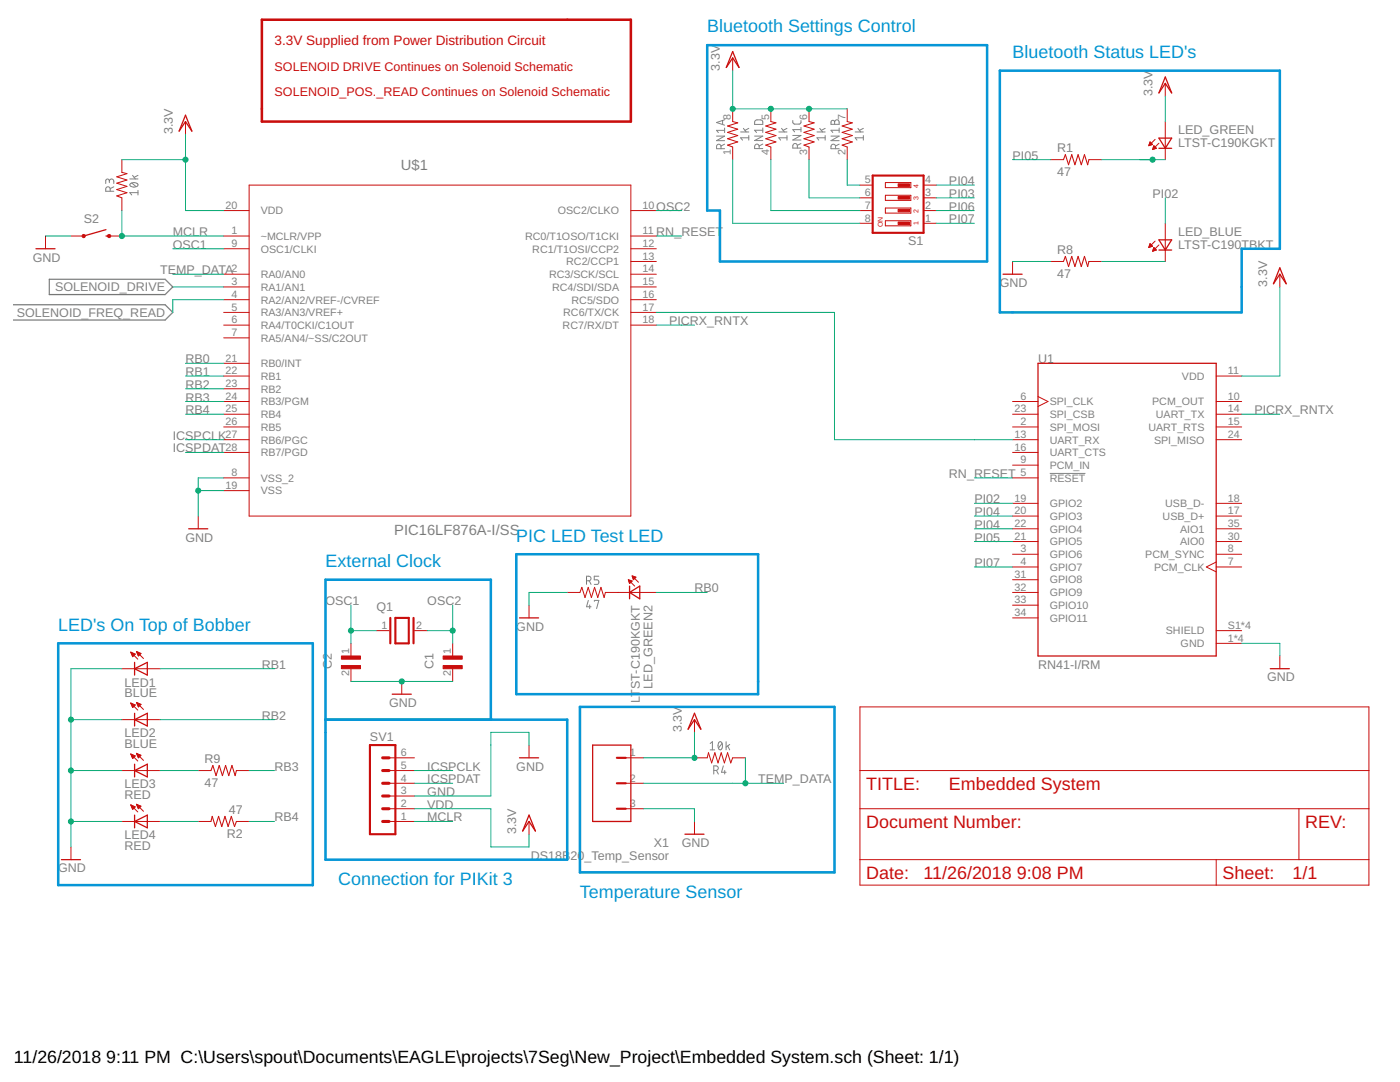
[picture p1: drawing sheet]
<svg xmlns="http://www.w3.org/2000/svg" width="279mm" height="216mm" viewBox="0 0 279 216" stroke-linecap="round" stroke-linejoin="round" font-family="sans-serif">
<g fill="none" stroke="#808080" stroke-width=".2">
<path d="M21.8 36.2a.44 .44 0 0 1 .5-.5 .44 .44 0 0 1 .4 .5v.4M21.8 36.4v-.3a.36 .36 0 0 0-.3-.4 .36 .36 0 0 0-.4 .4v.5M22 38.2v-.5a.44 .44 0 0 0-.5-.4 .44 .44 0 0 0-.4 .4v.5h1.6M22.7 37.3l-.7 .3M25.9 35.7h1.6M26 36.6a1.02 1.02 0 0 1 1.5 .3 .95 .95 0 0 1-1.6 0zM26.3 36.5l.9 .8M26.5 35l.5 .7M27.5 38.4h-1.6l.4 .5M27.5 38v.9M27.5 35l-.7 .4M143 27.2h1.6l-1.6 .9h1.6"/>
<path d="M143.9 29.7v-.5a.44 .44 0 0 0-.5-.4 .44 .44 0 0 0-.4 .4v.5h1.6M144.2 24v.8M144.6 26h-1.6l.4 .5M144.6 28.8l-.7 .3M144.6 25.5v1M144.6 23.9l-1.6 .5 1.6 .6M147.8 26.3h1.6M148.4 25.6l.5 .7M149.4 27.5h-1.6l.4 .5M149.4 27.1v.9M149.4 25.6l-.7 .4M150.6 27.2h1.6l-1.6 .8h1.6"/>
<path d="M150.7 24l.4-.1 .9 .1 .2 .2v.6h-1.6zM151.5 29.7v-.5a.46 .46 0 0 0-.4-.5 .46 .46 0 0 0-.5 .5v.5h1.6M152.2 26h-1.6l.4 .4M152.2 28.7l-.7 .4M152.2 25.5v.9M155.4 26.3h1.7M156 25.6l.5 .7M157.1 27.5h-1.7l.4 .5M157.1 27.1v.9M157.1 25.6l-.8 .4M158.2 24l.1 .7 .3 .1 1-.1 .2-.2 .1-.5M158.2 27h1.7l-1.7 .9h1.7"/>
<path d="M159.1 29.5v-.4a.46 .46 0 0 0-.4-.5 .46 .46 0 0 0-.5 .5v.4h1.7M159.9 28.6l-.8 .4M159.9 25.9h-1.7l.4 .4M159.9 25.4v.9M163 26.3h1.7M163.6 25.6l.5 .7M164.7 27.5h-1.7l.4 .5M164.7 27.1v.9M164.7 25.6l-.8 .4M165.8 27.2h1.7l-1.7 .9h1.7M165.9 24.1l.4-.1 .3 .4a.46 .46 0 0 1 .4-.5 .46 .46 0 0 1 .5 .5v.4h-1.7zM166.6 24.4v.4"/>
<path d="M166.8 29.7v-.5a.46 .46 0 0 0-.5-.4 .46 .46 0 0 0-.5 .4v.5h1.7M167.5 28.8l-.7 .3M167.5 26h-1.7l.4 .4M167.5 25.5v.9M170.7 26.3h1.6M171.2 25.6l.5 .7M172.3 27.5h-1.6l.3 .5M172.3 27.1v.9M172.3 25.6l-.8 .4M209.5 94.5h7.1M117.1 115.9h.4a.46 .46 0 0 0 .5-.5 .46 .46 0 0 0-.5-.4h-.4v1.6M117.4 119.8l-.3 1.3h.9"/>
<path d="M117.6 115.9l.4 .7M118.6 120v-.2h.9l-.4 1.6M119.5 115h-.9v.7h.5a.46 .46 0 0 1 .4 .5 .46 .46 0 0 1-.4 .4h-.5M117.7 120.7v.7M141.7 148.4l.5-.4v1.6M141.7 149.6h.9M142.5 153.7h.4a.46 .46 0 0 0 .5-.4 .46 .46 0 0 0-.5-.5h-.4v1.7M143 153.7l.4 .8M143.5 148.1l.2-.1a.97 .97 0 0 1 0 1.6 1.02 1.02 0 0 1-.2-1.5zM144.1 148.4l-.7 .9M144.4 152.8l-.4 1.3h.9M144.6 153.7v.8"/>
<path d="M144.9 148v1.6M145.2 148.8l.4 .8M145.6 148.5l-.7 .6"/>
</g>
<path d="M9.8 55.7h23.2l1.5 1.6-1.5 1.5h-23.2zM2.7 60.8h30.3l1.5 1.5-1.5 1.6h-30.3" fill="none" stroke="#808080" stroke-width=".25"/>
<g fill="none" stroke="#c90d0c" stroke-width=".25">
<path d="M146.2 10.3l1.3 3.2-1.3-1.9-1.3 1.9zM232.6 15.4l1.2 3.1-1.2-1.9-1.3 1.9zM37 23l1.3 3.2-1.3-1.9-1.2 1.9zM231.3 27.6h2.5l-1.2 2zM231.3 29.6h2.5M7.2 49.6h3.8M21.1 47.1h.7M21.1 45.8l-4.4 1.3M200.2 54.7h3.8M231.3 47.9h2.5l-1.2 2zM231.3 49.9h2.5M255.4 53.4l1.3 3.2-1.3-1.9-1.3 1.9z"/>
<path d="M207.2 72.5h35.5v58.4h-35.5zM37.7 105.5h3.8M125.6 118.2l2.1-1.3v2.6zM125.6 116.9v2.6M26.9 133.4l2.5-1.2v2.5zM26.9 132.2v2.5M78.3 138.5h3.8M103.7 123.3h3.8M253.5 133.4h3.8M26.9 142.3v2.6M26.9 152.5v2.5M26.9 143.6l2.5-1.3v2.6z"/>
<path d="M26.9 153.8l2.5-1.3v2.5zM103.7 151.2h3.8M118.3 148.7h7.6v15.2h-7.6zM138.6 142.3l1.3 3.2-1.3-1.9-1.3 1.9zM12.3 171.5h3.8M26.9 162.6v2.6M26.9 163.9l2.5-1.3v2.6zM105.6 162.6l1.2 3.2-1.2-1.9-1.3 1.9zM136.7 166.5h3.8"/>
</g>
<g fill="none" stroke="#c90d0c" stroke-width=".2">
<path d="M146.2 11.6v2.5M232.6 16.6v2.6M24.3 31.9v2.5l1 .2-2 .7 2 .6-2 .7 2 .6-2 .6 2 .7-2 .6 1 .4v2.5M37 24.3v2.5M49.7 36.9h76.2v66.1h-76.2zM146.2 21.7v2.6l1 .2-2 .6 2 .7-2 .6 2 .7-2 .6 2 .6-2 .7 1 .3v2.6M153.8 21.7v2.6l1.1 .2-2.1 .6 2.1 .7-2.1 .6 2.1 .7-2.1 .6 2.1 .6-2.1 .7 1 .3v2.6M161.5 21.7v2.6l1 .2-2.1 .6 2.1 .7-2.1 .6 2.1 .7-2.1 .6 2.1 .6-2.1 .7 1.1 .3v2.6M169.1 21.7v2.6l1 .2-2 .6 2 .7-2 .6 2 .7-2 .6 2 .6-2 .7 1 .3v2.6M171.6 36.9h2.6M171.6 39.5h2.6M176.7 36.4h5.1v1h-5.1z"/>
<path d="M176.7 39h5.1v1h-5.1zM184.3 36.9h2.6M184.3 39.5h2.6M209.7 31.9h2.5M217.3 31.9h2.6M229.3 29h.2M229.3 28.9h.6M229.4 28.7h.6M229.4 28.6h.4M229.4 28.5h.3M229.5 28.4h.1M229.5 28.3l.5 .5-.7 .3z"/>
<path d="M230 29.8h.1M230.1 29.7h.3M230.1 29.6h.7M230.1 29.5h.6M230.2 29.3h.3M230.2 29.2h.2M230.3 29.1l.5 .5-.8 .2M230.3 29.1l-.3 .7M230.3 29.1h.1M230.5 27.8l-.9 .9M231.3 28.6l-.9 .9M232.6 24.3v7.6"/>
<path d="M9.1 47.1v2.5M14.2 47.1h2.5M21.8 47.1h2.5M44.6 42h5.1M44.6 47.1h5.1M44.6 49.6h5.1M44.6 54.7h5.1M44.6 57.3h5.1M44.6 59.8h5.1M125.9 42h5.1M125.9 47.1h5.1M125.9 49.6h5.1"/>
<path d="M125.9 54.7h5.1M125.9 57.3h5.1M125.9 59.8h5.1M125.9 52.2h5.1M171.6 42h2.6M171.6 44.6h2.6M176.7 41.5h5.1v1h-5.1zM176.7 44h5.1v1.1h-5.1zM184.3 42h2.6M184.3 44.6h2.6M202.1 52.2v2.5M209.7 52.2h2.5"/>
<path d="M217.3 52.2h2.6M229.3 49.4h.1M229.3 49.3h.4M229.3 49.1h.7M229.4 49h.5M229.4 48.9h.4M229.5 48.8h.2M229.5 48.6l.5 .5-.7 .3zM229.5 48.6h.1M230 50.1h.2M230.1 50h.4M230.1 49.8h.6"/>
<path d="M230.2 49.7h.4M230.2 49.6h.3M230.3 49.5h.1M230.3 49.4l.5 .5-.8 .2zM230.5 48.1l-.9 .9M231.3 48.9l-.9 .9M232.6 44.6v7.6M255.4 54.7v2.6M44.6 75h5.1M44.6 62.3h5.1M44.6 64.9h5.1M44.6 67.4h5.1"/>
<path d="M44.6 72.5h5.1M44.6 77.6h5.1M125.9 62.3h5.1M125.9 64.9h5.1M207.2 79.1l1.9 1-1.9 1M242.7 75h5.1M44.6 85.2h5.1M44.6 95.4h5.1M44.6 80.1h5.1M44.6 87.7h5.1M44.6 82.7h5.1M44.6 90.3h5.1"/>
<path d="M44.6 97.9h5.1M202.1 85.2h5.1M202.1 95.4h5.1M202.1 80.1h5.1M202.1 92.8h5.1M202.1 87.7h5.1M202.1 82.7h5.1M202.1 90.3h5.1M242.7 85.2h5.1M242.7 80.1h5.1M242.7 87.7h5.1M242.7 82.7h5.1"/>
<path d="M39.6 103v2.5M113.2 118.2h2.5l.4-1 .7 2 .6-2 .6 2 .7-2 .6 2 .6-2 .7 2 .2-1h10.2M125.4 115.7l.8 .2-.6 .5zM125.4 115.7h.1M125.5 115.8h.4M125.5 116h.6M125.5 116.1h.5M125.6 116.2h.3M125.6 116.3h.2M125.8 116.1l.9 .8M126.2 114.9l.7 .3-.5 .5zM126.2 115h.2"/>
<path d="M126.2 115.1h.5M126.3 115.2h.6M126.3 115.4h.4M126.3 115.5h.3M126.4 115.6h.1M126.5 115.3l.9 .9M202.1 110.6h5.1M202.1 113.1h5.1M202.1 103h5.1M202.1 100.4h5.1M202.1 105.5h5.1M202.1 108.1h5.1"/>
<path d="M202.1 115.7h5.1M202.1 118.2h5.1M242.7 110.6h5.1M242.7 113.1h5.1M242.7 112.1l-2 1 2 1M242.7 103h5.1M242.7 100.4h5.1M242.7 105.5h5.1M242.7 108.1h5.1M24.3 133.4h7.6M26.1 130.1l1.4 1.4M26.1 130.1l.9 .4-.5 .5"/>
<path d="M26.1 130.1l.4 .9M26.1 130.2h.1M26.2 130.3h.3M26.2 130.4h.6M26.3 130.6h.7M26.3 130.7h.5M26.4 130.8h.3M26.4 130.9h.2M26.5 131h.1M27.2 130l1.4 1.4M27.2 130l.9 .4-.5 .5zM27.3 130.1h.1"/>
<path d="M27.3 130.2h.3M27.4 130.3h.5M27.4 130.4h.7M27.5 130.6h.5M27.5 130.7h.4M27.6 130.8h.1M70 128.4v2.5M70 133.4v2.6M75.1 125.8h2.5M80.2 136v2.5M82.7 125.8h2.6M90.3 128.4v2.5"/>
<path d="M90.3 133.4v2.6M105.6 120.8v2.5M202.1 120.8h5.1M202.1 123.3h5.1M242.7 128.4h5.1M242.7 125.8h5.1M255.4 130.9v2.5M24.3 153.8h7.6M24.3 143.6h7.6M26.1 140.3l1.4 1.4M26.1 140.3h.1M26.1 140.3l.9 .4-.5 .5z"/>
<path d="M26.1 150.5l1.4 1.3M26.1 150.5l.9 .3-.5 .5zM26.1 150.6h.3M26.2 140.4h.2M26.2 140.5h.5M26.2 150.7h.4M26.2 150.8h.7M26.3 140.7h.7M26.3 150.9h.6M26.3 140.8h.6M26.4 140.9h.4M26.4 151h.4"/>
<path d="M26.4 151.2h.2M26.4 141h.2M26.5 141.2h.1M26.5 151.3h.1M27.2 140.2l1.4 1.4M27.2 140.2l.9 .3M27.2 140.2l.4 .9M27.2 140.2h.1M27.2 150.3l1.4 1.4M27.2 150.3l.9 .4-.5 .5zM27.3 150.5h.2M27.3 140.3h.3"/>
<path d="M27.3 140.4h.6M27.3 150.6h.5M27.4 150.7h.7M27.4 140.5h.7M27.5 140.7h.5M27.5 150.8h.5M27.5 150.9h.4M27.5 140.8h.4M27.5 151h.3M27.6 140.9h.2M27.6 141h.1M27.6 151.2h.1"/>
<path d="M28.1 140.5l-.5 .6M39.6 153.8h2.5M47.2 153.8h2.5M77.6 151.2h5.1M77.6 156.3h5.1M77.6 158.8h5.1M77.6 153.8h5.1M105.6 148.7v2.5M123.4 151.2h5M123.4 156.3h5M138.6 151.2h2.5l.3-1 .6 2 .7-2 .6 2 .6-2 .7 2 .6-2 .6 2 .4-1h2.6M138.6 143.6v2.5"/>
<path d="M171.6 153.8h101.6M171.6 141.1h101.6v35.5h-101.6zM14.2 169v2.5M24.3 163.9h7.6M26.1 160.6l1.4 1.4M26.1 160.6l.9 .4-.5 .5zM26.1 160.7h.2M26.2 160.8h.4M26.2 161h.7M26.3 161.1h.6M26.3 161.2h.5M26.4 161.3h.3"/>
<path d="M26.4 161.4h.2M27.2 160.5l1.4 1.4M27.2 160.5l.9 .4-.5 .5zM27.3 160.6h.2M27.3 160.7h.4M27.4 160.8h.6M27.4 161h.7M27.5 161.1h.4M27.5 161.2h.3M27.6 161.3h.1M39.6 163.9h2.5M47.2 163.9h2.5"/>
<path d="M77.6 161.4h5.1M77.6 163.9h5.1M105.6 163.9v2.6M123.4 161.4h5M138.6 163.9v2.6M171.6 161.4h101.6M171.6 171.5h101.6M242.7 171.5v5.1M259.2 161.4v10.1"/>
</g>
<path d="M174.2 35h10.1v11.5h-10.1zM77.9 123.3v5.1M78.9 123.3h2.7v5.1h-2.7zM82.5 123.3v5.1M73.8 148.7h5.1v17.8h-5.1zM123.1 151.2h1.8M123.1 156.3h1.8M123.1 161.4h1.8" fill="none" stroke="#c90d0c" stroke-width=".42"/>
<g fill="#c90d0c" stroke="#c90d0c" stroke-width=".2">
<path d="M88.4 132.8h3.8v.6h-3.8z"/>
<path d="M88.4 130.9h3.8v.6h-3.8z"/>
<path d="M68.1 132.8h3.8v.6h-3.8z"/>
<path d="M68.1 130.9h3.8v.6h-3.8z"/>
<path d="M179.2 44.3h2.3v.5h-2.3z"/>
<path d="M179.2 41.8h2.3v.5h-2.3z"/>
<path d="M179.2 39.2h2.3v.5h-2.3z"/>
<path d="M179.2 36.7h2.3v.5h-2.3z"/>
</g>
<path d="M76.4 158.8h1.2M76.4 153.8h1.2M76.4 156.3h1.2M76.4 151.2h1.2M76.4 161.4h1.2M76.4 163.9h1.2" fill="none" stroke="#c90d0c" stroke-width=".61"/>
<g fill="#c90d0c" stroke="#c90d0c" stroke-width=".2">
<circle cx="16.7" cy="47.1" r=".33"/>
<circle cx="21.8" cy="47.1" r=".33"/>
</g>
<path d="M212.2 31.9l.4-1 .7 2 .6-2 .6 2 .7-2 .6 2 .6-2 .7 2 .2-1M212.2 52.2l.4-1 .7 2 .6-2 .6 2 .7-2 .6 2 .6-2 .7 2 .2-1M42.1 153.8l.4-1.1 .6 2.1 .7-2.1 .6 2.1 .6-2.1 .7 2.1 .6-2.1 .6 2.1 .3-1M42.1 163.9l.3-1 .6 2 .6-2 .7 2 .6-2 .6 2 .7-2 .6 2 .4-1" fill="none" stroke="#c90d0c" stroke-width=".21"/>
<path d="M141.1 9h55.9v43.2h-53.3v-10.2h-2.6zM199.5 14.1h55.9v35.5h-7.6v12.7h-48.3zM103 110.6h48.3v27.9h-48.3zM11.6 128.4h50.8v48.2h-50.8zM65 143.6h48.2v27.9h-48.2v-55.8h33v27.9M115.7 141.1h50.8v33h-50.8z" fill="none" stroke="#0696d7" stroke-width=".51"/>
<g fill="none" stroke="#0dab76" stroke-width=".2">
<path d="M146.2 14.1v7.6h22.9M232.6 19.2v5.1M24.3 31.9h12.7M37 26.8v15.2h7.6M146.2 31.9v12.7h25.4M153.8 31.9v10.1h17.8M161.5 31.9v7.6h10.1M169.1 31.9v5h2.5M186.9 36.9h7.6M186.9 39.5h7.6M202.1 31.9h7.6M219.9 31.9h12.7"/>
<path d="M232.6 39.5v5.1M9.1 47.1h5.1M24.3 42v5.1h20.3M34.5 49.6h10.1M34.5 54.7h10.1M34.5 57.3h10.1M44.6 59.8h-10.1v2.5M131 47.1h5.1M131 42h5.1M186.9 42h7.6M186.9 44.6h7.6M202.1 52.2h7.6"/>
<path d="M219.9 52.2h12.7M255.4 57.3v17.7h-7.6M37 75h7.6M37 77.6h7.6M37 72.5h7.6M131 62.3h35.5v25.4h35.6M131 64.9h7.6M37 87.7h7.6M37 82.7h7.6M37 90.3h7.6M37 80.1h7.6M39.6 97.9h5"/>
<path d="M44.6 95.4h-5v7.6M194.5 95.4h7.6M247.8 82.7h7.6M113.2 118.2h-7.6v2.6M131 118.2h10.1M194.5 108.1h7.6M194.5 100.4h7.6M194.5 105.5h7.6M194.5 103h7.6M194.5 113.1h7.6M24.3 133.4h-10.1v35.6M31.9 133.4h22.9"/>
<path d="M70 136h20.3M70 125.8h5.1M70 120.8v7.6M85.3 125.8h5M90.3 120.8v7.6M247.8 128.4h7.6v2.5M14.2 143.6h10.1M14.2 153.8h10.1M31.9 143.6h22.9M31.9 153.8h7.7M49.7 153.8h5.1M82.7 153.8h7.6"/>
<path d="M82.7 156.3h7.6M105.6 148.7v-2.6h-7.6v12.7h-15.3M128.4 156.3h28M138.6 146.1v5.1h-10.2M148.8 151.2v5.1M14.2 163.9h10.1M31.9 163.9h7.7M49.7 163.9h5.1M82.7 161.4h15.3v7.6h7.6v-2.5M82.7 163.9h7.6M128.4 161.4h10.2v2.5"/>
</g>
<g fill="#0dab76" stroke="#0dab76" stroke-width=".2">
<circle cx="37" cy="31.9" r=".51"/>
<circle cx="161.5" cy="21.7" r=".51"/>
<circle cx="153.8" cy="21.7" r=".51"/>
<circle cx="146.2" cy="21.7" r=".51"/>
<circle cx="138.6" cy="151.2" r=".51"/>
<circle cx="39.6" cy="97.9" r=".51"/>
<circle cx="80.2" cy="136" r=".51"/>
<circle cx="14.2" cy="143.6" r=".51"/>
<circle cx="14.2" cy="153.8" r=".51"/>
<circle cx="14.2" cy="163.9" r=".51"/>
<circle cx="90.3" cy="125.8" r=".51"/>
<circle cx="70" cy="125.8" r=".51"/>
<circle cx="24.3" cy="47.1" r=".51"/>
<circle cx="148.8" cy="156.3" r=".51"/>
<circle cx="230" cy="31.9" r=".51"/>
</g>
<path d="M52.3 3.9h73.6v20.4h-73.6z" fill="none" stroke="#c90d0c" stroke-width=".51"/>
<g font-size="3.6" fill="#0696d7">
<text x="141.1" y="6.5">Bluetooth Settings Control</text>
<text x="202.1" y="11.6">Bluetooth Status LED's</text>
<text x="65" y="113.1">External Clock</text>
<text x="103" y="108">PIC LED Test LED</text>
<text x="11.6" y="125.8">LED's On Top of Bobber</text>
<text x="67.5" y="176.6">Connection for PIKit 3</text>
<text x="115.7" y="179.2">Temperature Sensor</text>
</g>
<g font-size="3.6" fill="#c90d0c">
<text x="172.9" y="157.6">TITLE:</text>
<text x="189.4" y="157.6">Embedded System</text>
<text x="172.9" y="165.2">Document Number:</text>
<text x="260.5" y="165.2">REV:</text>
<text x="172.9" y="175.3">Date:</text>
<text x="184.3" y="175.3">11/26/2018</text>
<text x="202.9" y="175.3">9:08 PM</text>
<text x="244" y="175.3">Sheet:</text>
<text x="258" y="175.3">1/1</text>
</g>
<g font-size="3.5">
<text x="2.8" y="212.1">11/26/2018</text>
<text x="21.2" y="212.1">9:11 PM C:\Users\spout\Documents\EAGLE\projects\7Seg\New_Project\Embedded System.sch (Sheet: 1/1)</text>
</g>
<g font-size="2.9" fill="#808080">
<text x="80" y="34">U$1</text>
<text x="78.7" y="106.8">PIC16LF876A-I/SS</text>
</g>
<text font-size="2.7" fill="#c90d0c" x="54.8" y="9">3.3V Supplied from Power Distribution Circuit</text>
<g font-size="2.5" fill="#c90d0c">
<text x="54.8" y="14.1">SOLENOID DRIVE Continues on Solenoid Schematic</text>
<text x="54.8" y="19.2">SOLENOID_POS._READ Continues on Solenoid Schematic</text>
</g>
<g font-size="2.5" fill="#808080">
<text x="143.7" y="14.1" transform="rotate(-90 143.7 14.1)">3.3V</text>
<text x="230" y="19.2" transform="rotate(-90 230 19.2)">3.3V</text>
<text x="34.5" y="26.8" transform="rotate(-90 34.5 26.8)">3.3V</text>
<text x="235.1" y="29.3">LTST-C190KGKT</text>
<text x="235.1" y="26.8">LED_GREEN</text>
<text x="202.1" y="31.9">PI05</text>
<text x="211" y="35.2">47</text>
<text x="211" y="30.4">R1</text>
<text x="189.4" y="36.9">PI04</text>
<text x="189.4" y="39.5">PI03</text>
<text x="230" y="39.5">PI02</text>
<text x="16.7" y="44.6">S2</text>
<text x="34.5" y="47.1">MCLR</text>
<text x="131" y="42">OSC2</text>
<text x="131" y="47.1">RN_RESET</text>
<text x="189.4" y="42">PI06</text>
<text x="189.4" y="44.6">PI07</text>
<text x="235.1" y="47.1">LED_BLUE</text>
<text x="6.5" y="52.2">GND</text>
<text x="34.5" y="49.6">OSC1</text>
<text x="181.2" y="48.9">S1</text>
<text x="211" y="50.7">R8</text>
<text x="235.1" y="49.6">LTST-C190TBKT</text>
<text x="11" y="58.2">SOLENOID_DRIVE</text>
<text x="31.9" y="54.7">TEMP_DATA</text>
<text x="199.5" y="57.3">GND</text>
<text x="211" y="55.5">47</text>
<text x="252.9" y="57.3" transform="rotate(-90 252.9 57.3)">3.3V</text>
<text x="3.3" y="63.2">SOLENOID_FREQ_READ</text>
<text x="133.5" y="64.9">PICRX_RNTX</text>
<text x="37" y="75">RB1</text>
<text x="37" y="77.6">RB2</text>
<text x="37" y="72.5">RB0</text>
<text x="207.2" y="72.5">U1</text>
<text x="37" y="80.1">RB3</text>
<text x="37" y="82.7">RB4</text>
<text x="250.3" y="82.7">PICRX_RNTX</text>
<text x="34.5" y="87.7">ICSPCLK</text>
<text x="34.5" y="90.3">ICSPDAT</text>
<text x="189.4" y="95.4">RN_RESET</text>
<text x="194.5" y="100.4">PI02</text>
<text x="194.5" y="105.5">PI04</text>
<text x="194.5" y="103">PI04</text>
<text x="37" y="108">GND</text>
<text x="194.5" y="108">PI05</text>
<text x="194.5" y="113.1">PI07</text>
<text x="138.6" y="118.2">RB0</text>
<text x="65" y="120.7">OSC1</text>
<text x="75.1" y="122">Q1</text>
<text x="85.3" y="120.7">OSC2</text>
<text x="103" y="125.8">GND</text>
<text x="24.8" y="137">LED1</text>
<text x="52.3" y="133.4">RB1</text>
<text x="66.2" y="133.4" transform="rotate(-90 66.2 133.4)">C2</text>
<text x="86.5" y="133.4" transform="rotate(-90 86.5 133.4)">C1</text>
<text x="130.2" y="137.4" transform="rotate(-90 130.2 137.4)">LED_GREEN2</text>
<text x="207.2" y="133.4">RN41-I/RM</text>
<text x="252.9" y="136">GND</text>
<text x="24.8" y="139.2">BLUE</text>
<text x="52.3" y="143.6">RB2</text>
<text x="77.6" y="141.1">GND</text>
<text x="127.7" y="140.2" transform="rotate(-90 127.7 140.2)">LTST-C190KGKT</text>
<text x="24.8" y="149.3">BLUE</text>
<text x="24.8" y="147.2">LED2</text>
<text x="73.8" y="147.9">SV1</text>
<text x="136.1" y="146.1" transform="rotate(-90 136.1 146.1)">3.3V</text>
<text x="40.8" y="152.3">R9</text>
<text x="54.8" y="153.8">RB3</text>
<text x="85.3" y="153.8">ICSPCLK</text>
<text x="103" y="153.8">GND</text>
<text x="24.8" y="159.5">RED</text>
<text x="24.8" y="157.3">LED3</text>
<text x="40.8" y="157.1">47</text>
<text x="85.3" y="161.4">VDD</text>
<text x="85.3" y="158.8">GND</text>
<text x="85.3" y="156.3">ICSPDAT</text>
<text x="151.3" y="156.3">TEMP_DATA</text>
<text x="24.8" y="167.5">LED4</text>
<text x="45.2" y="167.2">R2</text>
<text x="45.7" y="162.4">47</text>
<text x="54.8" y="163.9">RB4</text>
<text x="85.3" y="163.9">MCLR</text>
<text x="103" y="166.5" transform="rotate(-90 103 166.5)">3.3V</text>
<text x="24.8" y="169.6">RED</text>
<text x="105.9" y="171.6">DS18B20_Temp_Sensor</text>
<text x="130.5" y="169">X1</text>
<text x="136.1" y="169">GND</text>
<text x="11.6" y="174.1">GND</text>
</g>
<g font-size="2.1" fill="#808080">
<text x="145.9" y="23.9" transform="rotate(-90 145.9 23.9)">8</text>
<text x="153.5" y="23.9" transform="rotate(-90 153.5 23.9)">5</text>
<text x="161.1" y="23.9" transform="rotate(-90 161.1 23.9)">6</text>
<text x="168.7" y="23.9" transform="rotate(-90 168.7 23.9)">7</text>
<text x="145.9" y="30.9" transform="rotate(-90 145.9 30.9)">1</text>
<text x="153.5" y="30.9" transform="rotate(-90 153.5 30.9)">4</text>
<text x="161.1" y="30.9" transform="rotate(-90 161.1 30.9)">3</text>
<text x="168.7" y="30.9" transform="rotate(-90 168.7 30.9)">2</text>
<text x="45" y="41.7">20</text>
<text x="128.2" y="41.7">10</text>
<text x="172.6" y="36.6">5</text>
<text x="172.6" y="39.1">6</text>
<text x="172.6" y="41.7">7</text>
<text x="184.7" y="41.7">2</text>
<text x="184.7" y="39.1">3</text>
<text x="184.7" y="36.6">4</text>
<text x="46.2" y="46.7">1</text>
<text x="52.1" y="42.8">VDD</text>
<text x="52.1" y="47.9">~MCLR/VPP</text>
<text x="104.8" y="47.9">RC0/T1OSO/T1CKI</text>
<text x="111.3" y="42.8">OSC2/CLKO</text>
<text x="128.2" y="46.7">11</text>
<text x="172.6" y="44.2">8</text>
<text x="184.7" y="44.2">1</text>
<text x="46.2" y="49.3">9</text>
<text x="52.1" y="50.4">OSC1/CLKI</text>
<text x="106.2" y="50.4">RC1/T1OSI/CCP2</text>
<text x="113" y="52.9">RC2/CCP1</text>
<text x="128.2" y="49.3">12</text>
<text x="128.2" y="51.8">13</text>
<text x="46.2" y="54.4">2</text>
<text x="46.2" y="56.9">3</text>
<text x="46.2" y="59.4">4</text>
<text x="52.1" y="55.5">RA0/AN0</text>
<text x="52.1" y="58">RA1/AN1</text>
<text x="109.6" y="55.5">RC3/SCK/SCL</text>
<text x="110.2" y="58">RC4/SDI/SDA</text>
<text x="128.2" y="54.4">14</text>
<text x="128.2" y="56.9">15</text>
<text x="128.2" y="59.4">16</text>
<text x="46.2" y="62">5</text>
<text x="46.2" y="64.5">6</text>
<text x="52.1" y="60.6">RA2/AN2/VREF-/CVREF</text>
<text x="52.1" y="63.1">RA3/AN3/VREF+</text>
<text x="52.1" y="65.6">RA4/T0CKI/C1OUT</text>
<text x="112.3" y="65.6">RC7/RX/DT</text>
<text x="112.4" y="63.1">RC6/TX/CK</text>
<text x="114.1" y="60.6">RC5/SDO</text>
<text x="128.2" y="62">17</text>
<text x="128.2" y="64.5">18</text>
<text x="46.2" y="67.1">7</text>
<text x="52.1" y="68.2">RA5/AN4/~SS/C2OUT</text>
<text x="45" y="72.1">21</text>
<text x="45" y="74.7">22</text>
<text x="45" y="77.2">23</text>
<text x="52.1" y="73.3">RB0/INT</text>
<text x="52.1" y="75.8">RB1</text>
<text x="235.9" y="75.8">VDD</text>
<text x="245.1" y="74.7">11</text>
<text x="45" y="79.8">24</text>
<text x="45" y="82.3">25</text>
<text x="52.1" y="78.3">RB2</text>
<text x="52.1" y="80.9">RB3/PGM</text>
<text x="52.1" y="83.4">RB4</text>
<text x="202.5" y="82.3">23</text>
<text x="203.6" y="79.8">6</text>
<text x="209.5" y="80.9">SPI_CLK</text>
<text x="209.5" y="83.4">SPI_CSB</text>
<text x="229.9" y="80.9">PCM_OUT</text>
<text x="230.7" y="83.4">UART_TX</text>
<text x="245.1" y="79.8">10</text>
<text x="245.1" y="82.3">14</text>
<text x="45" y="84.8">26</text>
<text x="45" y="87.4">27</text>
<text x="45" y="89.9">28</text>
<text x="52.1" y="86">RB5</text>
<text x="52.1" y="88.5">RB6/PGC</text>
<text x="202.5" y="87.4">13</text>
<text x="202.5" y="89.9">16</text>
<text x="203.6" y="84.8">2</text>
<text x="209.5" y="86">SPI_MOSI</text>
<text x="209.5" y="88.5">UART_RX</text>
<text x="229.2" y="86">UART_RTS</text>
<text x="230.3" y="88.5">SPI_MISO</text>
<text x="245.1" y="84.8">15</text>
<text x="245.1" y="87.4">24</text>
<text x="46.2" y="95">8</text>
<text x="52.1" y="91">RB7/PGD</text>
<text x="203.6" y="95">5</text>
<text x="203.6" y="92.5">9</text>
<text x="209.5" y="93.6">PCM_IN</text>
<text x="209.5" y="91">UART_CTS</text>
<text x="45" y="97.5">19</text>
<text x="52.1" y="96.1">VSS_2</text>
<text x="52.1" y="98.7">VSS</text>
<text x="202.5" y="100.1">19</text>
<text x="209.5" y="96.1">RESET</text>
<text x="209.5" y="101.2">GPIO2</text>
<text x="232.6" y="101.2">USB_D-</text>
<text x="245.1" y="100.1">18</text>
<text x="202.5" y="102.6">20</text>
<text x="202.5" y="105.2">22</text>
<text x="202.5" y="107.7">21</text>
<text x="209.5" y="103.7">GPIO3</text>
<text x="209.5" y="106.3">GPIO4</text>
<text x="232" y="103.7">USB_D+</text>
<text x="235.5" y="106.3">AIO1</text>
<text x="245.1" y="102.6">17</text>
<text x="245.1" y="107.7">30</text>
<text x="245.1" y="105.2">35</text>
<text x="203.6" y="110.2">3</text>
<text x="203.6" y="112.8">4</text>
<text x="209.5" y="111.4">GPIO6</text>
<text x="209.5" y="113.9">GPIO7</text>
<text x="209.5" y="108.8">GPIO5</text>
<text x="228.6" y="111.4">PCM_SYNC</text>
<text x="230.3" y="113.9">PCM_CLK</text>
<text x="235.5" y="108.8">AIO0</text>
<text x="245.1" y="112.8">7</text>
<text x="245.1" y="110.2">8</text>
<text x="202.5" y="115.3">31</text>
<text x="202.5" y="117.9">32</text>
<text x="209.5" y="116.4">GPIO8</text>
<text x="209.5" y="119">GPIO9</text>
<text x="76.1" y="125.5">1</text>
<text x="83.1" y="125.5">2</text>
<text x="202.5" y="120.4">33</text>
<text x="202.5" y="122.9">34</text>
<text x="209.5" y="121.5">GPIO10</text>
<text x="209.5" y="124">GPIO11</text>
<text x="245.1" y="125.5">S1*4</text>
<text x="69.7" y="130.5" transform="rotate(-90 69.7 130.5)">1</text>
<text x="90" y="130.5" transform="rotate(-90 90 130.5)">1</text>
<text x="232.7" y="126.6">SHIELD</text>
<text x="235.6" y="129.1">GND</text>
<text x="245.1" y="128">1*4</text>
<text x="69.7" y="135" transform="rotate(-90 69.7 135)">2</text>
<text x="90" y="135" transform="rotate(-90 90 135)">2</text>
<text x="80" y="155.9">4</text>
<text x="80" y="153.4">5</text>
<text x="80" y="150.9">6</text>
<text x="125.7" y="150.9">1</text>
<text x="125.7" y="155.9">2</text>
<text x="80" y="161">2</text>
<text x="80" y="158.5">3</text>
<text x="125.7" y="161">3</text>
<text x="80" y="163.6">1</text>
</g>
<g font-size="1.4" fill="#c90d0c">
<text x="183.3" y="39.9" transform="rotate(-90 183.3 39.9)">3</text>
<text x="183.3" y="37.5" transform="rotate(-90 183.3 37.5)">4</text>
<text x="176.2" y="45.3" transform="rotate(-90 176.2 45.3)">ON</text>
<text x="183.3" y="44.8" transform="rotate(-90 183.3 44.8)">1</text>
<text x="183.3" y="42.4" transform="rotate(-90 183.3 42.4)">2</text>
</g>
</svg>
